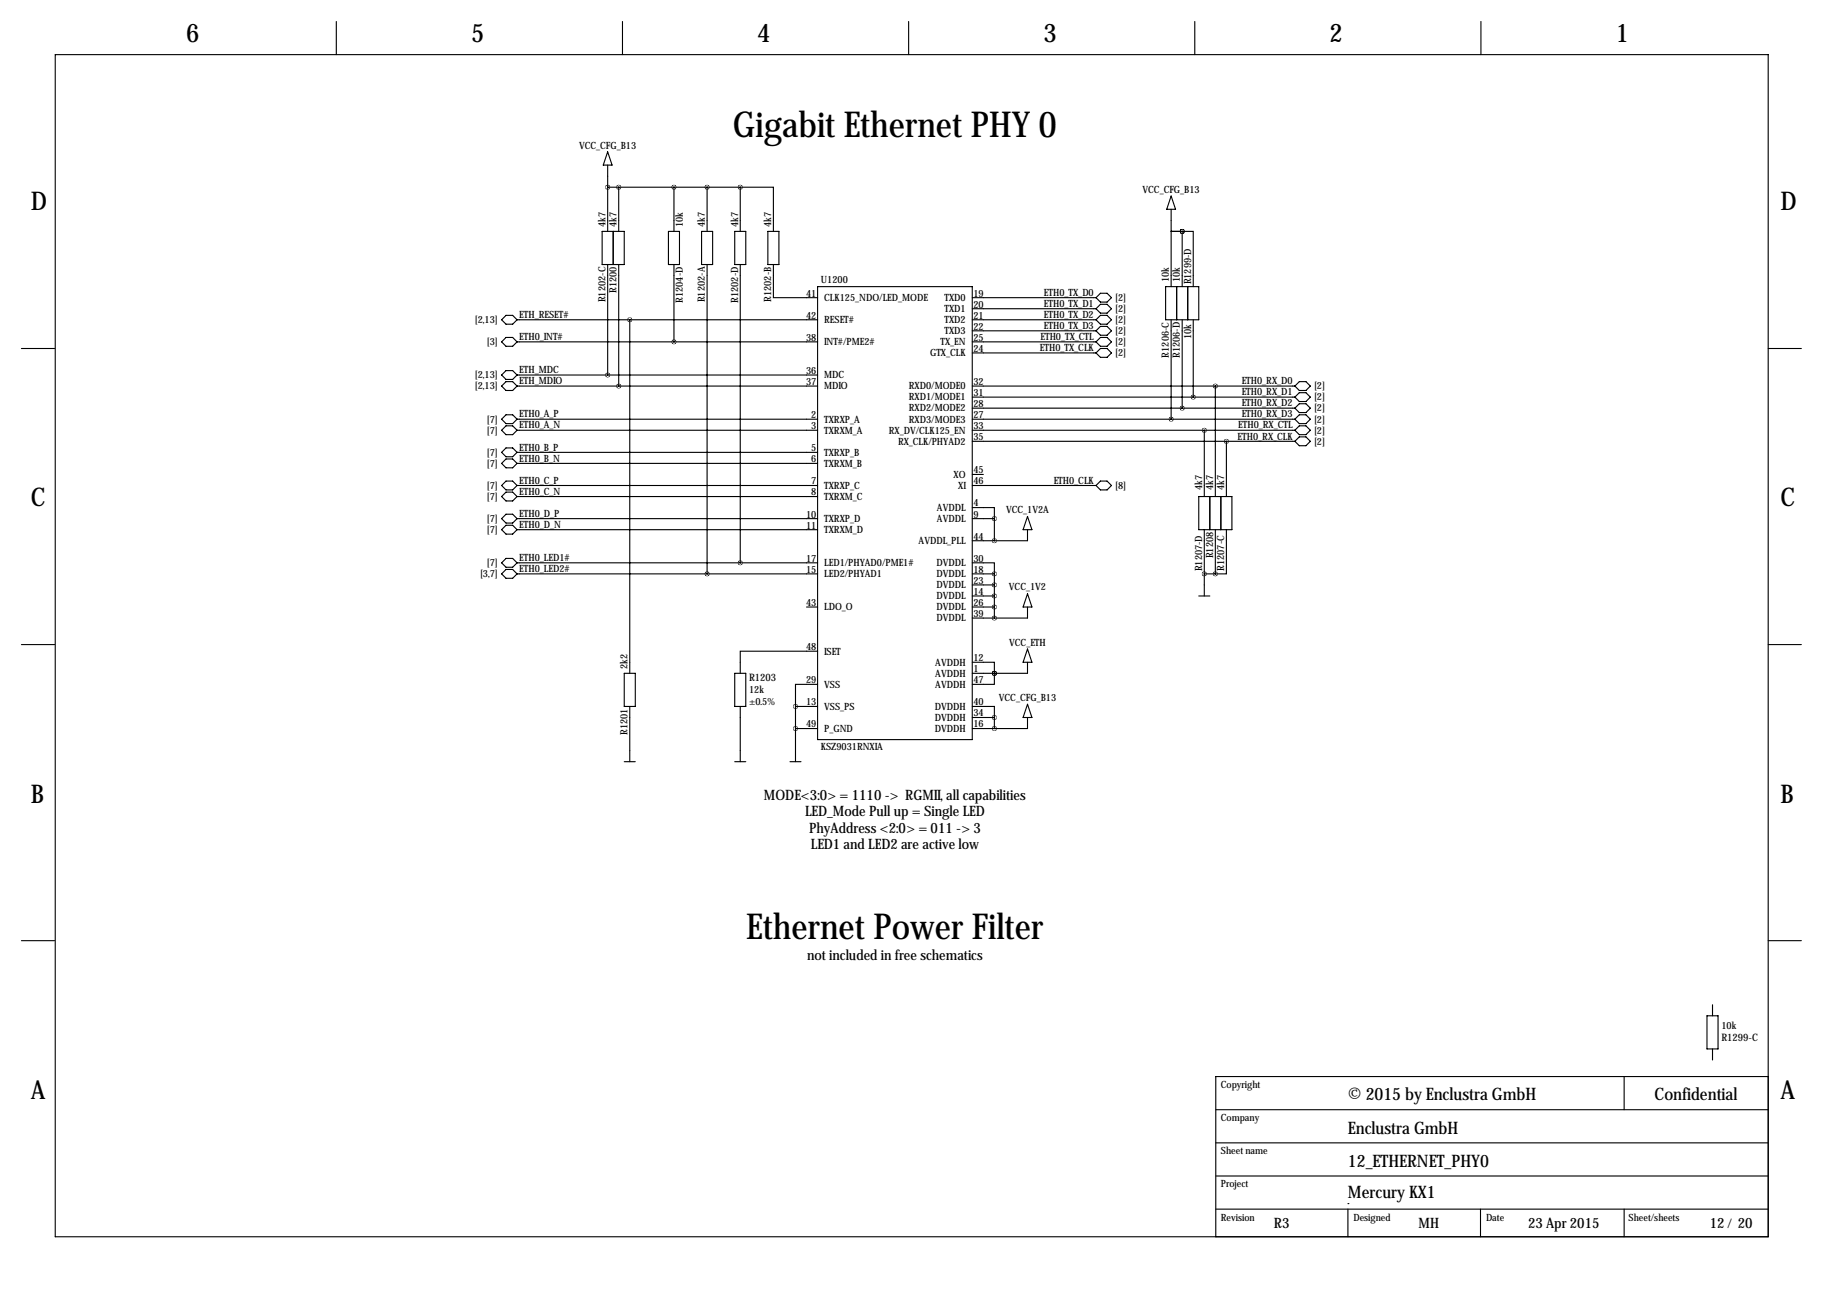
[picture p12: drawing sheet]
<svg xmlns="http://www.w3.org/2000/svg" width="419mm" height="297mm" viewBox="0 0 419 297" stroke-linecap="round" stroke-linejoin="round" font-family="sans-serif">
<g fill="none" stroke="#000" stroke-width=".25">
<path d="M12.7 12.6h393.8v271.7h-393.8zM77.3 4.9v7.7M143.1 4.9v7.7M208.9 4.9v7.7M274.7 4.9v7.7M340.5 4.9v7.7M139.7 38v15.2M139.7 34.9l1 3.1h-2zM138.4 53.2h5.1v7.6h-5.1zM139.7 43h30.5M141 53.2v7.6M142.2 43v10.2"/>
<path d="M153.7 53.2h2.5v7.6h-2.5zM154.9 43v10.2M161.3 53.2h2.5v7.6h-2.5zM162.6 43v10.2M168.9 53.2h2.5v7.6h-2.5zM170.2 43h7.6v10.2M170.2 43v10.2M176.5 53.2h2.6v7.6h-2.6zM269.2 48.1v5.1h2.6M269.2 45.1l1.1 3h-2.1zM271.8 53.2h-2.6v12.7M271.8 53.2h2.5v12.7"/>
<path d="M271.8 53.2h.1M271.8 53.2v12.7M115.3 73.5l1-1h1.6l1 1-1 1h-1.6zM115.3 78.6l1-1h1.6l1 1-1 1h-1.6zM118.9 73.5h69.1M118.9 78.6h69.1M139.7 60.8v25.4M142.2 60.8v28M144.8 73.5v81.3M154.9 60.8v17.8M162.6 60.8v71.1M170.2 60.8v68.6"/>
<path d="M177.8 60.8v7.6h10.2M188 65.9h35.5v104.1h-35.5zM223.5 68.4h28.5M223.5 73.5h28.5M223.5 78.6h28.5M223.5 71h28.5M223.5 76.1h28.5M252 73.5l1-1h1.5l1 1-1 1h-1.5zM252 78.6l1-1h1.5l1 1-1 1h-1.5zM253 67.4h1.5l1 1-1 1.1h-1.5l-1-1.1zM253 70h1.5l1 1-1 1h-1.5l-1-1zM253 75h1.5l1 1.1-1 1h-1.5l-1-1z"/>
<path d="M268 65.9h7.6v7.6h-7.6zM269.2 73.5v22.9M270.5 65.9v7.6M271.8 73.5v20.3M273 65.9v7.6M274.3 73.5v17.8M4.9 80.1h7.6M115.3 86.2l1-1h1.6l1 1-1 1h-1.6zM115.3 88.8l1-1.1h1.6l1 1.1-1 1h-1.6zM115.3 96.4l1-1h1.6l1 1-1 1h-1.6zM115.3 98.9l1-1h1.6l1 1-1 1h-1.6zM118.9 86.2h69.1"/>
<path d="M118.9 88.8h69.1M118.9 96.4h69.1M118.9 98.9h69.1M223.5 88.8h74.2M223.5 96.4h74.2M223.5 98.9h74.2M223.5 81.1h28.5M223.5 91.3h74.2M223.5 93.8h74.2M252 81.1l1-1h1.5l1 1-1 1.1h-1.5zM276.9 98.9v15.3M279.4 88.8v25.4"/>
<path d="M298.7 87.7h1.5l1 1.1-1 1h-1.5l-1-1zM298.7 95.4h1.5l1 1-1 1h-1.5l-1-1zM298.7 97.9h1.5l1 1-1 1h-1.5l-1-1zM298.7 90.3h1.5l1 1-1 1h-1.5l-1-1zM298.7 92.8h1.5l1 1-1 1.1h-1.5l-1-1.1zM406.5 80.1h7.6M115.3 106.5l1-1h1.6l1 1-1 1.1h-1.6zM115.3 111.6l1-1h1.6l1 1-1 1h-1.6zM115.3 114.2l1-1.1h1.6l1 1.1-1 1h-1.6zM115.3 119.2l1-1h1.6l1 1-1 1.1h-1.6zM116.3 103h1.6l1 1-1 1h-1.6l-1-1zM118.9 104h69.1"/>
<path d="M118.9 106.5h69.1M118.9 111.6h69.1M118.9 114.2h69.1M118.9 119.2h69.1M223.5 116.7h5.1v2.5M223.5 111.6h28.5M223.5 119.2h5.1M223.5 101.5h74.2M223.5 109.1h2.6M228.6 119.2v5.1M236.2 118.7l1 3.1h-2zM252 111.6l1-1h1.5l1 1-1 1h-1.5z"/>
<path d="M275.6 114.2h7.6v7.6h-7.6zM278.1 114.2v7.6M280.7 114.2v7.6M281.9 101.5v12.7M298.7 100.4h1.5l1 1.1-1 1h-1.5l-1-1zM115.3 121.8l1-1h1.6l1 1-1 1h-1.6zM115.3 129.4l1-1h1.6l1 1-1 1h-1.6zM115.3 131.9l1-1h1.6l1 1-1 1.1h-1.6zM118.9 121.8h69.1M118.9 129.4h69.1M118.9 131.9h69.1M185.4 139.6h2.6"/>
<path d="M223.5 129.4h5.1v2.5M223.5 131.9h5.1M223.5 139.6h5.1M223.5 134.5h5.1M223.5 137h5.1M228.6 131.9v10.2M236.2 136.5l1 3.1h-2zM236.2 121.8v2.5h-12.7M236.2 139.6v2.5h-12.7M275.6 137h2.5M276.9 131.9h2.5M276.9 121.8v15.2"/>
<path d="M279.4 121.8v10.1M281.9 121.8v10.1h-2.5M4.9 148.2h7.6M143.5 154.8h2.5v7.6h-2.5zM168.9 154.8h2.5v7.6h-2.5zM188 157.3h-5.1v5.1M188 149.7h-17.8v5.1M223.5 152.3h5.1v2.5M228.6 154.8h.1M228.6 154.8v2.5h-5.1M236.2 149.2l1 3.1h-2zM236.2 152.3v2.5h-12.7"/>
<path d="M406.5 148.2h7.6M143.5 175.1h2.5M144.8 162.4v12.7M168.9 175.1h2.5M170.2 162.4v12.7M181.6 175.1h2.5M182.9 162.4h5.1M182.9 167.5h5.1M182.9 162.4v12.7M223.5 162.4h5.1v2.6M223.5 165h5.1M228.6 165v2.5"/>
<path d="M236.2 165v2.5h-12.7M236.2 161.9l1 3.1h-2zM4.9 216.3h7.6M406.5 216.3h7.6M392.4 233.5h2.6v7.7h-2.6zM393.7 231v2.5M279.5 255.1h127M373.4 247.5v7.6M393.7 241.2v2.5M406.5 247.5h-127v36.8M279.5 278h127M279.5 270.4h127"/>
<path d="M279.5 262.7h127M309.9 276.7h.1M309.9 278v6.3M340.4 278v6.3M373.4 278v6.3"/>
</g>
<path d="M182.8 162.4a.05 .05 0 0 0 .1 0 .05 .05 0 0 0-.1 0zM182.8 167.5a.05 .05 0 0 0 .1 0 .05 .05 0 0 0-.1 0zM269.2 96.4a.05 .05 0 0 0 .1 0 .05 .05 0 0 0-.1 0zM271.7 93.8a.05 .05 0 0 0 .1 0 .05 .05 0 0 0-.1 0zM274.3 91.3a.05 .05 0 0 0 .1 0 .05 .05 0 0 0-.1 0zM276.8 98.9a.05 .05 0 0 0 .1 0 .05 .05 0 0 0-.1 0zM281.9 101.5a.05 .05 0 0 0 .1 0 .05 .05 0 0 0-.1 0zM170.1 129.4a.05 .05 0 0 0 .1 0 .05 .05 0 0 0-.1 0zM170.1 43a.05 .05 0 0 0 .1 0 .05 .05 0 0 0-.1 0zM144.7 73.5a.05 .05 0 0 0 .1 0 .05 .05 0 0 0-.1 0zM142.2 88.8a.05 .05 0 0 0 .1 0 .05 .05 0 0 0-.1 0zM142.2 43a.05 .05 0 0 0 .1 0 .05 .05 0 0 0-.1 0zM154.9 43a.05 .05 0 0 0 .1 0 .05 .05 0 0 0-.1 0zM154.9 78.6a.05 .05 0 0 0 .1 0 .05 .05 0 0 0-.1 0zM162.5 131.9a.05 .05 0 0 0 .1 0 .05 .05 0 0 0-.1 0zM162.5 43a.05 .05 0 0 0 .1 0 .05 .05 0 0 0-.1 0zM271.7 53.2a.05 .05 0 0 0 .1 0 .05 .05 0 0 0-.1 0zM271.7 53.2a.05 .05 0 0 0 .1 0 .05 .05 0 0 0-.1 0zM276.8 131.9a.05 .05 0 0 0 .1 0 .05 .05 0 0 0-.1 0z" fill="#000" stroke="#000" stroke-width="1"/>
<g font-size="8.2">
<text x="168.5" y="31.6">Gigabit Ethernet PHY 0</text>
<text x="171.6" y="216">Ethernet Power Filter</text>
</g>
<g font-size="5.9">
<text x="42.8" y="9.8">6</text>
<text x="108.3" y="9.8">5</text>
<text x="174.1" y="9.8">4</text>
<text x="239.9" y="9.8">3</text>
<text x="305.7" y="9.8">2</text>
<text x="371.4" y="9.8">1</text>
<text x="7.1" y="48.4">D</text>
<text x="409.3" y="48.4">D</text>
<text x="7.1" y="116.4">C</text>
<text x="409.3" y="116.4">C</text>
<text x="7.1" y="184.5">B</text>
<text x="409.3" y="184.5">B</text>
<text x="7.1" y="252.6">A</text>
<text x="409.3" y="252.6">A</text>
</g>
<g font-size="4">
<text x="309.9" y="252.8">© 2015 by Enclustra GmbH</text>
<text x="380.4" y="252.8">Confidential</text>
<text x="309.9" y="260.7">Enclustra GmbH</text>
<text x="309.9" y="268.3">12_ETHERNET_PHY0</text>
<text x="309.9" y="275.4">Mercury KX1</text>
</g>
<g font-size="3.3">
<text x="175.6" y="183.8">MODE&lt;3:0&gt; = 1110 -&gt; RGMII, all capabilities</text>
<text x="185.1" y="187.6">LED_Mode Pull up = Single LED</text>
<text x="186" y="191.5">PhyAddress &lt;2:0&gt; = 011 -&gt; 3</text>
<text x="186.4" y="195.3">LED1 and LED2 are active low</text>
<text x="185.5" y="220.7">not included in free schematics</text>
<text x="292.9" y="282.3">R3</text>
<text x="326.1" y="282.3">MH</text>
<text x="351.3" y="282.3">23 Apr 2015</text>
<text x="393.1" y="282.3">12 / 20</text>
</g>
<g font-size="2.4">
<text x="172.2" y="156.6">R1203</text>
<text x="395.7" y="239.4">R1299-C</text>
</g>
<g font-size="2.3">
<text x="133.1" y="34.1">VCC_CFG_B13</text>
<text x="262.7" y="44.3">VCC_CFG_B13</text>
<text x="139.2" y="52.2" transform="rotate(-90 139.2 52.2)">4k7</text>
<text x="141.7" y="52.2" transform="rotate(-90 141.7 52.2)">4k7</text>
<text x="157" y="52.2" transform="rotate(-90 157 52.2)">10k</text>
<text x="162.1" y="52.2" transform="rotate(-90 162.1 52.2)">4k7</text>
<text x="169.7" y="52.2" transform="rotate(-90 169.7 52.2)">4k7</text>
<text x="177.3" y="52.2" transform="rotate(-90 177.3 52.2)">4k7</text>
<text x="188.7" y="65.1">U1200</text>
<text x="268.7" y="64.9" transform="rotate(-90 268.7 64.9)">10k</text>
<text x="271.3" y="64.9" transform="rotate(-90 271.3 64.9)">10k</text>
<text x="273.8" y="65.4" transform="rotate(-90 273.8 65.4)">R1299-D</text>
<text x="139.2" y="69.5" transform="rotate(-90 139.2 69.5)">R1202-C</text>
<text x="141.7" y="67.4" transform="rotate(-90 141.7 67.4)">R1200</text>
<text x="157" y="69.6" transform="rotate(-90 157 69.6)">R1204-D</text>
<text x="162.1" y="69.5" transform="rotate(-90 162.1 69.5)">R1202-A</text>
<text x="169.7" y="69.6" transform="rotate(-90 169.7 69.6)">R1202-D</text>
<text x="177.3" y="69.4" transform="rotate(-90 177.3 69.4)">R1202-B</text>
<text x="185.3" y="68.2">41</text>
<text x="189.5" y="69.2">CLK125_NDO/LED_MODE</text>
<text x="217.1" y="69.2">TXD0</text>
<text x="217.1" y="71.7">TXD1</text>
<text x="223.8" y="68.2">19</text>
<text x="223.8" y="70.7">20</text>
<text x="240" y="68">ETH0_TX_D0</text>
<text x="240" y="70.6">ETH0_TX_D1</text>
<text x="256.4" y="69.2">[2]</text>
<text x="256.4" y="71.7">[2]</text>
<text x="109.2" y="74.3">[2,13]</text>
<text x="119.4" y="73.1">ETH_RESET#</text>
<text x="185.3" y="73.3">42</text>
<text x="189.5" y="74.3">RESET#</text>
<text x="217.1" y="74.3">TXD2</text>
<text x="217.1" y="76.8">TXD3</text>
<text x="223.8" y="73.3">21</text>
<text x="223.8" y="75.8">22</text>
<text x="240" y="73.1">ETH0_TX_D2</text>
<text x="240" y="75.7">ETH0_TX_D3</text>
<text x="256.4" y="74.3">[2]</text>
<text x="256.4" y="76.8">[2]</text>
<text x="273.8" y="78" transform="rotate(-90 273.8 78)">10k</text>
<text x="112" y="79.4">[3]</text>
<text x="119.4" y="78.2">ETH0_INT#</text>
<text x="185.3" y="78.3">38</text>
<text x="189.5" y="79.4">INT#/PME2#</text>
<text x="213.8" y="81.9">GTX_CLK</text>
<text x="216.2" y="79.4">TX_EN</text>
<text x="223.8" y="78.3">25</text>
<text x="223.8" y="80.9">24</text>
<text x="239.1" y="80.7">ETH0_TX_CLK</text>
<text x="239.2" y="78.2">ETH0_TX_CTL</text>
<text x="256.4" y="79.4">[2]</text>
<text x="256.4" y="81.9">[2]</text>
<text x="268.7" y="82.2" transform="rotate(-90 268.7 82.2)">R1206-C</text>
<text x="271.3" y="82.3" transform="rotate(-90 271.3 82.3)">R1206-D</text>
<text x="109.2" y="87">[2,13]</text>
<text x="109.2" y="89.5">[2,13]</text>
<text x="119.4" y="85.8">ETH_MDC</text>
<text x="119.4" y="88.4">ETH_MDIO</text>
<text x="185.3" y="86">36</text>
<text x="185.3" y="88.5">37</text>
<text x="189.5" y="87">MDC</text>
<text x="189.5" y="89.5">MDIO</text>
<text x="209" y="89.5">RXD0/MODE0</text>
<text x="223.8" y="88.5">32</text>
<text x="285.5" y="88.4">ETH0_RX_D0</text>
<text x="302.1" y="89.5">[2]</text>
<text x="119.4" y="96">ETH0_A_P</text>
<text x="209" y="92.1">RXD1/MODE1</text>
<text x="209" y="94.6">RXD2/MODE2</text>
<text x="223.8" y="91">31</text>
<text x="223.8" y="93.6">28</text>
<text x="285.5" y="90.9">ETH0_RX_D1</text>
<text x="285.5" y="93.4">ETH0_RX_D2</text>
<text x="285.5" y="96">ETH0_RX_D3</text>
<text x="302.1" y="92.1">[2]</text>
<text x="302.1" y="94.6">[2]</text>
<text x="112" y="97.1">[7]</text>
<text x="112" y="99.7">[7]</text>
<text x="119.4" y="98.5">ETH0_A_N</text>
<text x="186.5" y="96.1">2</text>
<text x="186.5" y="98.7">3</text>
<text x="189.5" y="97.1">TXRXP_A</text>
<text x="189.5" y="99.7">TXRXM_A</text>
<text x="204.3" y="99.7">RX_DV/CLK125_EN</text>
<text x="209" y="97.1">RXD3/MODE3</text>
<text x="223.8" y="96.1">27</text>
<text x="223.8" y="98.7">33</text>
<text x="223.8" y="101.2">35</text>
<text x="284.5" y="101.1">ETH0_RX_CLK</text>
<text x="284.7" y="98.5">ETH0_RX_CTL</text>
<text x="302.1" y="97.1">[2]</text>
<text x="302.1" y="99.7">[2]</text>
<text x="112" y="104.8">[7]</text>
<text x="112" y="107.3">[7]</text>
<text x="119.4" y="103.6">ETH0_B_P</text>
<text x="119.4" y="106.1">ETH0_B_N</text>
<text x="186.5" y="103.7">5</text>
<text x="186.5" y="106.3">6</text>
<text x="189.5" y="104.8">TXRXP_B</text>
<text x="189.5" y="107.3">TXRXM_B</text>
<text x="206.4" y="102.2">RX_CLK/PHYAD2</text>
<text x="302.1" y="102.2">[2]</text>
<text x="112" y="112.4">[7]</text>
<text x="119.4" y="111.2">ETH0_C_P</text>
<text x="119.4" y="113.8">ETH0_C_N</text>
<text x="186.5" y="111.4">7</text>
<text x="186.5" y="113.9">8</text>
<text x="189.5" y="112.4">TXRXP_C</text>
<text x="219.2" y="109.8">XO</text>
<text x="220.3" y="112.4">XI</text>
<text x="223.8" y="108.8">45</text>
<text x="223.8" y="111.4">46</text>
<text x="242.2" y="111.2">ETH0_CLK</text>
<text x="256.4" y="112.4">[8]</text>
<text x="276.4" y="112.6" transform="rotate(-90 276.4 112.6)">4k7</text>
<text x="278.9" y="112.6" transform="rotate(-90 278.9 112.6)">4k7</text>
<text x="281.4" y="112.6" transform="rotate(-90 281.4 112.6)">4k7</text>
<text x="112" y="114.9">[7]</text>
<text x="119.4" y="118.8">ETH0_D_P</text>
<text x="185.3" y="119">10</text>
<text x="189.5" y="114.9">TXRXM_C</text>
<text x="215.4" y="117.5">AVDDL</text>
<text x="223.8" y="116.4">4</text>
<text x="223.8" y="119">9</text>
<text x="231.3" y="118">VCC_1V2A</text>
<text x="112" y="120">[7]</text>
<text x="112" y="122.5">[7]</text>
<text x="119.4" y="121.4">ETH0_D_N</text>
<text x="185.3" y="121.5">11</text>
<text x="189.5" y="120">TXRXP_D</text>
<text x="189.5" y="122.5">TXRXM_D</text>
<text x="211.2" y="125.1">AVDDL_PLL</text>
<text x="215.4" y="120">AVDDL</text>
<text x="223.8" y="124.1">44</text>
<text x="112" y="130.2">[7]</text>
<text x="119.4" y="129">ETH0_LED1#</text>
<text x="119.4" y="131.5">ETH0_LED2#</text>
<text x="185.3" y="129.1">17</text>
<text x="185.3" y="131.7">15</text>
<text x="189.5" y="130.2">LED1/PHYAD0/PME1#</text>
<text x="215.3" y="130.2">DVDDL</text>
<text x="223.8" y="129.1">30</text>
<text x="223.8" y="131.7">18</text>
<text x="276.4" y="131.4" transform="rotate(-90 276.4 131.4)">R1207-D</text>
<text x="278.9" y="128.4" transform="rotate(-90 278.9 128.4)">R1208</text>
<text x="281.4" y="131.2" transform="rotate(-90 281.4 131.2)">R1207-C</text>
<text x="110.4" y="132.7">[3,7]</text>
<text x="189.5" y="132.7">LED2/PHYAD1</text>
<text x="215.3" y="132.7">DVDDL</text>
<text x="215.3" y="135.2">DVDDL</text>
<text x="215.3" y="137.8">DVDDL</text>
<text x="223.8" y="134.2">23</text>
<text x="223.8" y="136.8">14</text>
<text x="231.9" y="135.7">VCC_1V2</text>
<text x="185.3" y="139.3">43</text>
<text x="189.5" y="140.3">LDO_O</text>
<text x="215.3" y="140.3">DVDDL</text>
<text x="215.3" y="142.9">DVDDL</text>
<text x="223.8" y="139.3">26</text>
<text x="223.8" y="141.8">39</text>
<text x="185.3" y="149.5">48</text>
<text x="232" y="148.4">VCC_ETH</text>
<text x="144.3" y="153.8" transform="rotate(-90 144.3 153.8)">2k2</text>
<text x="189.5" y="150.5">ISET</text>
<text x="215" y="153">AVDDH</text>
<text x="215" y="155.6">AVDDH</text>
<text x="223.8" y="152">12</text>
<text x="223.8" y="154.5">1</text>
<text x="172.2" y="159.4">12k</text>
<text x="185.3" y="157.1">29</text>
<text x="189.5" y="158.1">VSS</text>
<text x="215" y="158.1">AVDDH</text>
<text x="223.8" y="157.1">47</text>
<text x="229.6" y="161.1">VCC_CFG_B13</text>
<text x="172.2" y="162.2">±0.5%</text>
<text x="185.3" y="162.2">13</text>
<text x="185.3" y="167.2">49</text>
<text x="189.5" y="163.2">VSS_PS</text>
<text x="214.9" y="163.2">DVDDH</text>
<text x="214.9" y="165.7">DVDDH</text>
<text x="223.8" y="162.2">40</text>
<text x="223.8" y="164.7">34</text>
<text x="223.8" y="167.2">16</text>
<text x="144.3" y="169" transform="rotate(-90 144.3 169)">R1201</text>
<text x="188.7" y="172.3">KSZ9031RNXIA</text>
<text x="189.5" y="168.3">P_GND</text>
<text x="214.9" y="168.3">DVDDH</text>
<text x="395.7" y="236.6">10k</text>
<text x="280.7" y="250">Copyright</text>
<text x="280.7" y="257.7">Company</text>
<text x="280.7" y="265.3">Sheet name</text>
<text x="280.7" y="272.9">Project</text>
<text x="280.7" y="280.8">Revision</text>
<text x="311.1" y="280.8">Designed</text>
<text x="341.6" y="280.8">Date</text>
<text x="374.4" y="280.8">Sheet/sheets</text>
</g>
</svg>
